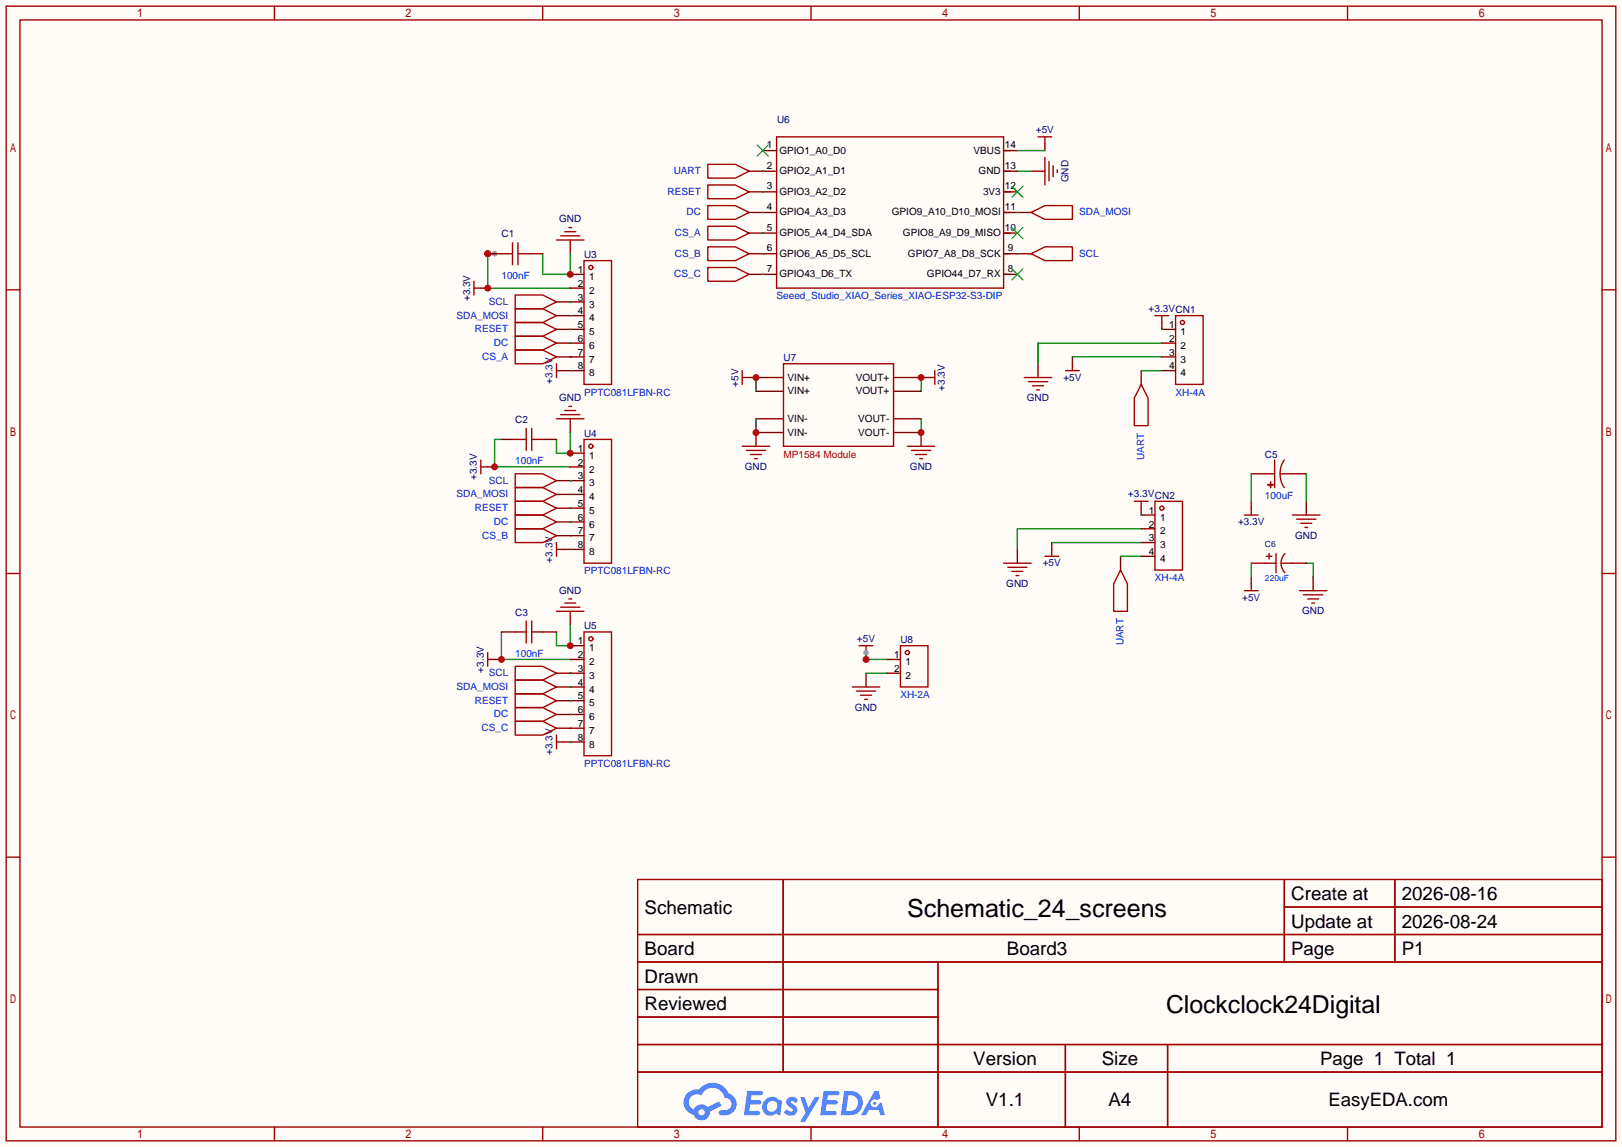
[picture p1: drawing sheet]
<svg xmlns="http://www.w3.org/2000/svg" width="299mm" height="212mm" viewBox="0 0 299 212" stroke-linecap="round" stroke-linejoin="round" font-family="sans-serif">
<path d="M0 0h299.5v211.8h-299.5z" fill="#fffcf7"/>
<g fill="none" stroke="#a10000" stroke-width=".25">
<path d="M1.1 1.1h297.2v209.6h-297.2zM3.7 3.7h292.1v204.5h-292.1zM50.7 1.1v2.6M100.2 1.1v2.6M149.7 1.1v2.6M199.3 1.1v2.6M248.8 1.1v2.6M1.1 53.5h2.6M295.8 53.5h2.5M1.1 105.9h2.6M295.8 105.9h2.5M1.1 158.3h2.6"/>
<path d="M295.8 158.3h2.5M117.7 162.4h178.1v45.8h-178.1zM117.7 172.6h178.1M117.7 177.7h178.1M144.6 162.4v35.6M173.2 177.7v30.5M237.1 162.4v15.3M237.1 167.5h58.7M257.5 162.4v15.3M117.7 182.8h55.5M117.7 192.9h178.1M117.7 187.8h55.5"/>
<path d="M117.7 198h178.1M196.7 192.9v15.3M215.6 192.9v15.3M50.7 208.2v2.5M100.2 208.2v2.5M149.7 208.2v2.5M199.3 208.2v2.5M248.8 208.2v2.5"/>
</g>
<g fill="#5487ff">
<path d="M145.5 202.8a1.3 1.3 0 0 1 1.8 .3l-.4 .6a.54 .54 0 0 0-.9-.2l.1 .2a1.58 1.58 0 0 1 1.1 1.6 1.43 1.43 0 0 1-2.5 .1l.5-.6a.64 .64 0 0 0 .5 .5 .64 .64 0 0 0 .7-.3l-.2-.2a1.6 1.6 0 0 1-1-1.6z"/>
<path d="M147.7 202.7h.9l.7 1.9 1.1-1.9h.9l-2.7 4.5h-.9l1-1.7z"/>
<path d="M138 201.5h1.6a1.31 1.31 0 0 1 1.2 .2 .4 .4 0 0 1-.3 .6h-1.8l-.1 .9h1.6a.4 .4 0 0 1 .4 .4 .4 .4 0 0 1-.4 .4h-1.7l-.2 1.2h.8a1.23 1.23 0 0 1 1.2 .2 .39 .39 0 0 1-.3 .6h-2.7z"/>
<path d="M152.1 201.5h1.6a1.32 1.32 0 0 1 1.3 .2 .39 .39 0 0 1-.4 .6h-1.7l-.2 .9h1.7a.4 .4 0 0 1 .3 .4 .4 .4 0 0 1-.4 .4h-1.7l-.2 1.2h.8a1.23 1.23 0 0 1 1.2 .2 .39 .39 0 0 1-.3 .6h-2.7z"/>
<path d="M161.5 201.5h.7l.4 1.3-.7 .4a.75 .75 0 0 0-1.1 .3 .75 .75 0 0 0 .5 1 .75 .75 0 0 0 .9-.6l.6-.3 .6 2.4h-.9l-.2-1h-1.9l-.5 1h-.9z"/>
<path d="M155.9 201.5l-.7 4.5h1.5a2.27 2.27 0 0 0 2.6-2.3 2.27 2.27 0 0 0-2.7-2.2zM156.6 202.3a1.5 1.5 0 0 1 1.8 1.5 1.5 1.5 0 0 1-1.9 1.4h-.3z"/>
<path d="M141.3 203.1a1.62 1.62 0 0 0-.4 2.1 1.62 1.62 0 0 0 2 .7l.4-.3 .3 .3 .5 .1 .3-2.5-.2-.3h-.4a1.58 1.58 0 0 0-2.5-.1zM141.9 203.6a.99 .99 0 0 1 1.6 .3 .99 .99 0 0 1-.9 1.4 .94 .94 0 0 1-1-.5 .94 .94 0 0 1 .3-1.2z"/>
<path d="M126.9 201.9a2.37 2.37 0 0 0 1.2 4 1.54 1.54 0 0 0 1.7 1 1.54 1.54 0 0 0 1.3-1.6l2.1-1.1-.5-.8-2 1.1a1.57 1.57 0 0 0-2.6 .4 1.5 1.5 0 0 1-.8-2.1 1.5 1.5 0 0 1 2.2-.5 2.23 2.23 0 0 1 2.3-1.4 2.23 2.23 0 0 1 2 1.8 1.16 1.16 0 0 1 1.2 1.1 1.16 1.16 0 0 1-1 1.3h-.7a.47 .47 0 0 0-.6 .3 .47 .47 0 0 0 .4 .6 2.23 2.23 0 0 0 2.3-.7 2.23 2.23 0 0 0 .4-2.3 2.16 2.16 0 0 0-1.3-1.1 3.2 3.2 0 0 0-5.4-.7l-1.2 .1zM129 205.4a.58 .58 0 0 1 1.1 0 .58 .58 0 0 1-1.1 0z"/>
<circle cx="161.5" cy="203.8" r=".28"/>
</g>
<g fill="none" stroke="#870000" stroke-width=".25">
<path d="M138.3 31.6h2.5M190.4 31.6h2.5M192.9 26.5v1.3M88.8 53.2h1.2M105.3 44.3v2.6M214.5 59.6v1.2M104 68.5h1.3M105.3 77.3v2.6M139.6 79.9v2.5M170.1 79.9v2.5M170.1 69.7h1.2M191.6 67.2v2.5"/>
<path d="M198 65.9v1.3M210.7 68.5v2.5M90 86.2h1.3M210.7 93.9v1.2M231 92.6v1.3M241.2 92.6v2.5M104 101.5h1.3M105.3 112.9v2.5M187.8 101.5v2.5M194.2 100.2v1.3M206.9 102.7v2.6M231 106.6v1.2"/>
<path d="M242.4 106.6v2.5M91.3 121.8h1.3M104 137h1.3M159.9 120.5v1.3M159.9 124.3v2.6"/>
</g>
<g fill="none" stroke="#a10000" stroke-width=".25">
<path d="M130.7 30.4h5.1l2.5 1.2-2.5 1.3h-5.1zM191.6 25.3h2.6M192.9 25.3v1.2M192.9 29.1v5.1M193.7 29.8v3.6M194.4 30.6v2M195.2 31.4v.5M87.5 51.9v2.6M87.5 53.2h1.3M102.7 44.3h5.1M103.5 43.6h3.6M104.3 42.8h2"/>
<path d="M105 42h.5M213.2 58.3h2.6M214.5 58.3v1.3M102.7 68.5h1.3M102.7 77.3h5.1M102.7 67.2v2.5M103.5 76.6h3.6M104.3 75.8h2M105 75.1h.5M171.3 69.7h1.3M172.6 68.5v2.5M189.1 69.7h5.1"/>
<path d="M189.9 70.5h3.5M190.6 71.2h2.1M191.4 72h.5M196.7 68.5h2.6M198 67.2v1.3M210.7 71l1.3 2.5v5.1h-2.6v-5.1zM88.8 85v2.5M88.8 86.2h1.2M137 82.4h5.1M137.8 83.2h3.6M138.6 83.9h2M139.3 84.7h.5"/>
<path d="M167.5 82.4h5.1M168.3 83.2h3.5M169 83.9h2.1M169.8 84.7h.5M209.4 92.6h2.6M210.7 92.6v1.3M229.7 95.1h2.6M231 93.9v1.2M238.6 95.1h5.1M239.4 95.9h3.6M240.2 96.6h2M240.9 97.4h.5"/>
<path d="M102.7 112.9h5.1M102.7 100.2v2.5M102.7 101.5h1.3M103.5 112.1h3.6M104.3 111.4h2M105 110.6h.5M158.6 119.3h2.6M159.9 119.3v1.2M185.3 104h5.1M186.1 104.8h3.5M186.8 105.5h2M187.6 106.3h.5"/>
<path d="M192.9 102.7h2.6M194.2 101.5v1.2M206.9 105.3l1.3 2.5v5.1h-2.6v-5.1zM229.7 109.1h2.6M231 107.8v1.3M239.9 109.1h5.1M240.7 109.9h3.5M241.4 110.6h2.1M242.2 111.4h.5M90 120.5v2.6M90 121.8h1.3M102.7 135.8v2.5"/>
<path d="M102.7 137h1.3M157.4 126.9h5M158.1 127.6h3.6M158.9 128.4h2M159.6 129.2h.5"/>
</g>
<path d="M92.6 81.2h-1.3v5h14" fill="none" stroke="#008700" stroke-width=".25"/>
<circle cx="91.3" cy="86.2" r=".63" fill="#c00"/>
<path d="M92.6 116.7v5.1h12.7" fill="none" stroke="#008700" stroke-width=".25"/>
<circle cx="92.6" cy="121.8" r=".63" fill="#c00"/>
<path d="M105.3 65.9h.1M105.3 79.9v3.8h-2.6v-2.5M105.3 98.9h.1M105.3 115.4v3.9h-2.6v-2.6M105.3 134.5h.1M159.9 120.5v1.3h3.8" fill="none" stroke="#008700" stroke-width=".25"/>
<g fill="none" stroke="#870000" stroke-width=".25">
<path d="M138.3 39.2h2.5M138.3 35.4h2.5M187.8 39.2h2.6M102.7 55.8h2.6M102.7 58.3h2.6M138.3 46.9h2.5M138.3 50.7h2.5M138.3 43.1h2.5M187.8 46.9h2.6M102.7 60.8h2.6M102.7 63.4h2.6M102.7 65.9h2.6"/>
<path d="M102.7 88.8h2.6M102.7 91.3h2.6M102.7 93.9h2.6M102.7 96.4h2.6M102.7 98.9h2.6M102.7 124.3h2.6M102.7 126.9h2.6M102.7 129.4h2.6M102.7 132h2.6M102.7 134.5h2.6M163.7 124.3h2.5M163.7 121.8h2.5"/>
</g>
<g fill="none" stroke="#a10000" stroke-width=".25">
<path d="M130.7 34.2h5.1l2.5 1.2-2.5 1.3h-5.1zM130.7 38h5.1l2.5 1.2-2.5 1.3h-5.1zM190.4 39.2l2.5-1.2h5.1v2.5h-5.1zM95.1 54.5h5.1l2.5 1.3-2.5 1.2h-5.1zM95.1 57h5.1l2.5 1.3-2.5 1.3h-5.1zM95.1 59.6h5.1l2.5 1.2-2.5 1.3h-5.1zM130.7 49.4h5.1l2.5 1.3-2.5 1.2h-5.1zM130.7 41.8h5.1l2.5 1.3-2.5 1.2h-5.1zM130.7 45.6h5.1l2.5 1.3-2.5 1.2h-5.1zM190.4 46.9l2.5-1.3h5.1v2.5h-5.1zM95.1 62.1h5.1l2.5 1.3-2.5 1.2h-5.1zM95.1 64.6h5.1l2.5 1.3-2.5 1.3h-5.1z"/>
<path d="M95.1 87.5h5.1l2.5 1.3-2.5 1.2h-5.1zM95.1 90h5.1l2.5 1.3-2.5 1.3h-5.1zM95.1 92.6h5.1l2.5 1.3-2.5 1.2h-5.1zM95.1 95.1h5.1l2.5 1.3-2.5 1.3h-5.1zM95.1 97.7h5.1l2.5 1.2-2.5 1.3h-5.1zM166.2 119.3h5.1v7.6h-5.1zM95.1 123.1h5.1l2.5 1.2-2.5 1.3h-5.1zM95.1 125.6h5.1l2.5 1.3-2.5 1.2h-5.1zM95.1 128.1h5.1l2.5 1.3-2.5 1.3h-5.1zM95.1 130.7h5.1l2.5 1.3-2.5 1.2h-5.1zM95.1 133.2h5.1l2.5 1.3-2.5 1.3h-5.1z"/>
<circle cx="167.5" cy="120.5" r=".38"/>
</g>
<circle cx="159.9" cy="121.8" r=".63" fill="#c00"/>
<circle cx="159.9" cy="120.5" r=".51" fill="#999"/>
<path d="M139.6 77.3v2.6M159.9 124.3h3.8" fill="none" stroke="#008700" stroke-width=".25"/>
<path d="M144.7 67.2h20.3v15.2h-20.3zM234.1 89.5h1zM234.6 89v1zM235.3 85v5M237.1 85a4.6 4.6 0 0 0 0 5" fill="none" stroke="#a10000" stroke-width=".25"/>
<path d="M139.6 69.7h5.1M139.6 72.3h5.1M139.6 77.3h5.1M139.6 79.9h5.1M165 69.7h5.1M165 72.3h5.1M165 77.3h5.1M165 79.9h5.1M231 87.5h4.3M236.3 87.5h4.9" fill="none" stroke="#870000" stroke-width=".25"/>
<circle cx="139.6" cy="79.9" r=".63" fill="#c00"/>
<path d="M170.1 77.3v2.6" fill="none" stroke="#008700" stroke-width=".25"/>
<circle cx="170.1" cy="79.9" r=".63" fill="#c00"/>
<path d="M170.1 69.7v2.6" fill="none" stroke="#008700" stroke-width=".25"/>
<circle cx="170.1" cy="69.7" r=".63" fill="#c00"/>
<path d="M139.6 69.7v2.6" fill="none" stroke="#008700" stroke-width=".25"/>
<path d="M138.3 69.7h1.3" fill="none" stroke="#870000" stroke-width=".25"/>
<circle cx="139.6" cy="69.7" r=".63" fill="#c00"/>
<path d="M137 68.5v2.5M137 69.7h1.3" fill="none" stroke="#a10000" stroke-width=".25"/>
<path d="M91.3 46.9h-1.3v6.3h15.3" fill="none" stroke="#008700" stroke-width=".25"/>
<g fill="#c00">
<circle cx="90" cy="46.9" r=".63"/>
<circle cx="90" cy="53.2" r=".63"/>
</g>
<circle cx="91.3" cy="46.9" r=".51" fill="#999"/>
<path d="M100.2 46.9v3.8h5.1v-3.8" fill="none" stroke="#008700" stroke-width=".25"/>
<g fill="none" stroke="#a10000" stroke-width=".25">
<path d="M107.8 81.2h5.1v22.8h-5.1z"/>
<circle cx="109.1" cy="82.4" r=".38"/>
</g>
<path d="M105.3 83.7h2.5" fill="none" stroke="#870000" stroke-width=".25"/>
<circle cx="105.3" cy="83.7" r=".63" fill="#c00"/>
<path d="M105.3 50.7h2.5M105.3 86.2h2.5M105.3 88.8h2.5M105.3 91.3h2.5M105.3 93.9h2.5M105.3 96.4h2.5M105.3 98.9h2.5M105.3 101.5h2.5" fill="none" stroke="#870000" stroke-width=".25"/>
<g fill="none" stroke="#a10000" stroke-width=".25">
<path d="M107.8 48.1h5.1v22.9h-5.1z"/>
<circle cx="109.1" cy="49.4" r=".38"/>
</g>
<circle cx="105.3" cy="50.7" r=".63" fill="#c00"/>
<path d="M105.3 53.2h2.5M105.3 55.8h2.5M105.3 58.3h2.5M105.3 60.8h2.5M105.3 63.4h2.5M105.3 65.9h2.5M105.3 68.5h2.5M105.3 119.3h2.5" fill="none" stroke="#870000" stroke-width=".25"/>
<g fill="none" stroke="#a10000" stroke-width=".25">
<path d="M107.8 116.7h5.1v22.9h-5.1z"/>
<circle cx="109.1" cy="118" r=".38"/>
</g>
<circle cx="105.3" cy="119.3" r=".63" fill="#c00"/>
<path d="M90 46.9h2.6M105.3 121.8h2.5M105.3 124.3h2.5M105.3 126.9h2.5M105.3 129.4h2.5M105.3 132h2.5M105.3 134.5h2.5M105.3 137h2.5" fill="none" stroke="#870000" stroke-width=".25"/>
<g fill="none" stroke="#008700" stroke-width=".25">
<path d="M105.3 55.8h.1M105.3 58.3h.1M105.3 60.8h.1M105.3 63.4h.1M105.3 88.8h.1M105.3 91.3h.1M105.3 93.9h.1M105.3 96.4h.1M241.2 104h1.2v2.6M105.3 124.3h.1M105.3 126.9h.1M105.3 129.4h.1"/>
<path d="M105.3 132h.1"/>
</g>
<path d="M94.6 44.8v4.1" fill="none" stroke="#a10000" stroke-width=".25"/>
<circle cx="90" cy="46.9" r=".63" fill="#c00"/>
<g fill="none" stroke="#a10000" stroke-width=".25">
<path d="M143.4 25.3h41.9v27.9h-41.9zM185.3 27.8h1.3M185.3 31.6h1.3M185.3 35.4h1.3M185.3 39.2h1.3M92.6 46.9h2M95.6 46.9h2.1M95.6 44.8v4.1M185.3 46.9h1.3M185.3 43.1h1.3M185.3 50.7h1.3M217 58.3h5.1v12.7h-5.1z"/>
<path d="M97.2 79.1v4.1M98.2 79.1v4.1M95.1 81.2h2.1M98.2 81.2h2M213.2 92.6h5.1v12.7h-5.1zM95.1 116.7h2.1M97.2 114.7v4M98.2 114.7v4M98.2 116.7h2M233.6 104h2M233.8 102.7h1M234.3 102.2v1.1"/>
<path d="M235.6 102.2v3.6M236.6 104h2M237.2 102.2a2.54 2.54 0 0 0 0 3.6"/>
<circle cx="218.3" cy="59.6" r=".38"/>
<circle cx="214.5" cy="93.9" r=".38"/>
</g>
<g fill="none" stroke="#870000" stroke-width=".25">
<path d="M140.8 27.8h2.6M140.8 31.6h2.6M140.8 35.4h2.6M140.8 39.2h2.6M185.3 27.8h2.5M185.3 31.6h2.5M185.3 35.4h2.5M185.3 39.2h2.5M97.7 46.9h2.5M140.8 46.9h2.6M140.8 43.1h2.6M140.8 50.7h2.6"/>
<path d="M185.3 46.9h2.5M185.3 43.1h2.5M185.3 50.7h2.5M214.5 60.8h2.5M214.5 63.4h2.5M214.5 65.9h2.5M214.5 68.5h2.5M92.6 81.2h2.5M100.2 81.2h2.5M210.7 95.1h2.5M210.7 97.7h2.5M92.6 116.7h2.5"/>
<path d="M100.2 116.7h2.5M210.7 100.2h2.5M210.7 102.7h2.5M231 104h2.6M238.6 104h2.6"/>
</g>
<path d="M139.8 26.8l2.1 2M141.9 26.8l-2.1 2M186.8 34.4l2 2M188.8 34.4l-2 2M186.8 42l2 2.1M186.8 49.7l2 2M188.8 42l-2 2.1M188.8 49.7l-2 2" fill="none" stroke="#3c3" stroke-width=".25"/>
<g fill="none" stroke="#008700" stroke-width=".25">
<path d="M140.8 35.4h.1M140.8 39.2h.1M140.8 31.6h.1M187.8 39.2h.1M187.8 27.8h5.1M187.8 31.6h2.6M140.8 43.1h.1M140.8 46.9h.1M140.8 50.7h.1M187.8 46.9h.1M105.3 68.5h.1M198 65.9h16.5"/>
<path d="M210.7 68.5h3.8M214.5 60.8h.1M214.5 63.4h-22.9v3.8M210.7 95.1h.1M210.7 97.7h-22.9v3.8M231 87.5v5.1M241.2 87.5v5.1M105.3 101.5h.1M194.2 100.2h16.5M206.9 102.7h3.8M231 104v2.6M105.3 137h.1"/>
</g>
<g font-size="4.6">
<text x="167.5" y="169.4">Schematic_24_screens</text>
<text x="215.3" y="187.1">Clockclock24Digital</text>
</g>
<g font-size="3.5">
<text x="238.4" y="166.2">Create at</text>
<text x="258.8" y="166.2">2026-08-16</text>
<text x="119" y="168.8">Schematic</text>
<text x="238.4" y="171.3">Update at</text>
<text x="258.8" y="171.3">2026-08-24</text>
<text x="119" y="176.4">Board</text>
<text x="185.9" y="176.4">Board3</text>
<text x="258.8" y="176.4">P1</text>
<text x="119" y="181.5">Drawn</text>
<text x="119" y="186.6">Reviewed</text>
<text x="179.7" y="196.7">Version</text>
<text x="203.4" y="196.7">Size</text>
<text x="182" y="204.3">V1.1</text>
<text x="204.7" y="204.3">A4</text>
</g>
<g font-size="3.4">
<text x="238.4" y="176.4">Page</text>
<text x="243.7" y="196.7">Page 1 Total 1</text>
<text x="245.3" y="204.3">EasyEDA.com</text>
</g>
<g font-size="1.8" fill="#000080">
<text x="143.5" y="22.8">U6</text>
<text x="191.2" y="24.6">+5V</text>
<text x="197.3" y="33.7" transform="rotate(-90 197.3 33.7)">GND</text>
<text x="103.2" y="41.1">GND</text>
<text x="92.6" y="43.9">C1</text>
<text x="107.8" y="47.7">U3</text>
<text x="86.8" y="55.7" transform="rotate(-90 86.8 55.7)">+3.3V</text>
<text x="212.1" y="57.6">+3.3VCN1</text>
<text x="102" y="70.9" transform="rotate(-90 102 70.9)">+3.3V</text>
<text x="136.3" y="71.4" transform="rotate(-90 136.3 71.4)">+5V</text>
<text x="144.7" y="66.7">U7</text>
<text x="196.3" y="70.3">+5V</text>
<text x="103.2" y="74.1">GND</text>
<text x="174.4" y="72.2" transform="rotate(-90 174.4 72.2)">+3.3V</text>
<text x="189.6" y="74.1">GND</text>
<text x="95.1" y="78.2">C2</text>
<text x="107.8" y="80.7">U4</text>
<text x="88.1" y="88.7" transform="rotate(-90 88.1 88.7)">+3.3V</text>
<text x="137.5" y="86.8">GND</text>
<text x="168" y="86.8">GND</text>
<text x="233.6" y="84.5">C5</text>
<text x="208.3" y="91.9">+3.3VCN2</text>
<text x="228.6" y="96.9">+3.3V</text>
<text x="239.1" y="99.5">GND</text>
<text x="102" y="103.9" transform="rotate(-90 102 103.9)">+3.3V</text>
<text x="192.5" y="104.6">+5V</text>
<text x="95.1" y="113.7">C3</text>
<text x="103.2" y="109.6">GND</text>
<text x="185.8" y="108.4">GND</text>
<text x="229.3" y="110.9">+5V</text>
<text x="240.4" y="113.5">GND</text>
<text x="107.8" y="116.3">U5</text>
<text x="158.2" y="118.5">+5V</text>
<text x="166.2" y="118.8">U8</text>
<text x="89.3" y="124.2" transform="rotate(-90 89.3 124.2)">+3.3V</text>
<text x="157.8" y="131.2">GND</text>
<text x="102" y="139.5" transform="rotate(-90 102 139.5)">+3.3V</text>
</g>
<g font-size="1.8">
<text x="141.6" y="27.4">1</text>
<text x="143.9" y="28.4">GPIO1_A0_D0</text>
<text x="179.8" y="28.4">VBUS</text>
<text x="185.5" y="27.4">14</text>
<text x="141.6" y="31.2">2</text>
<text x="141.6" y="35">3</text>
<text x="143.9" y="32.2">GPIO2_A1_D1</text>
<text x="143.9" y="36">GPIO3_A2_D2</text>
<text x="180.7" y="32.2">GND</text>
<text x="181.5" y="36">3V3</text>
<text x="185.5" y="31.2">13</text>
<text x="185.5" y="35">12</text>
<text x="141.6" y="38.8">4</text>
<text x="143.9" y="39.8">GPIO4_A3_D3</text>
<text x="164.7" y="39.8">GPIO9_A10_D10_MOSI</text>
<text x="185.5" y="38.8">11</text>
<text x="141.6" y="42.6">5</text>
<text x="141.6" y="46.4">6</text>
<text x="143.9" y="43.6">GPIO5_A4_D4_SDA</text>
<text x="143.9" y="47.4">GPIO6_A5_D5_SCL</text>
<text x="166.7" y="43.6">GPIO8_A9_D9_MISO</text>
<text x="167.6" y="47.4">GPIO7_A8_D8_SCK</text>
<text x="185.5" y="42.6">10</text>
<text x="186" y="46.4">9</text>
<text x="106.7" y="50.4">1</text>
<text x="106.7" y="53">2</text>
<text x="108.8" y="51.7">1</text>
<text x="141.6" y="50.2">7</text>
<text x="143.9" y="51.2">GPIO43_D6_TX</text>
<text x="171.1" y="51.2">GPIO44_D7_RX</text>
<text x="186" y="50.2">8</text>
<text x="106.7" y="55.5">3</text>
<text x="106.7" y="58.1">4</text>
<text x="108.8" y="54.3">2</text>
<text x="108.8" y="56.8">3</text>
<text x="108.8" y="59.3">4</text>
<text x="106.7" y="60.6">5</text>
<text x="106.7" y="63.1">6</text>
<text x="106.7" y="65.7">7</text>
<text x="108.8" y="61.9">5</text>
<text x="108.8" y="64.4">6</text>
<text x="215.9" y="60.6">1</text>
<text x="215.9" y="63.1">2</text>
<text x="215.9" y="65.7">3</text>
<text x="218" y="61.9">1</text>
<text x="218" y="64.4">2</text>
<text x="106.7" y="68.2">8</text>
<text x="108.8" y="67">7</text>
<text x="108.8" y="69.5">8</text>
<text x="145.4" y="70.3">VIN+</text>
<text x="158" y="70.3">VOUT+</text>
<text x="215.9" y="68.2">4</text>
<text x="218" y="67">3</text>
<text x="218" y="69.5">4</text>
<text x="145.4" y="72.8">VIN+</text>
<text x="145.4" y="77.9">VIN-</text>
<text x="158" y="72.8">VOUT+</text>
<text x="158.5" y="77.9">VOUT-</text>
<text x="106.7" y="83.5">1</text>
<text x="145.4" y="80.4">VIN-</text>
<text x="158.5" y="80.4">VOUT-</text>
<text x="106.7" y="86">2</text>
<text x="106.7" y="88.5">3</text>
<text x="108.8" y="84.7">1</text>
<text x="108.8" y="87.3">2</text>
<text x="108.8" y="89.8">3</text>
<text x="106.7" y="91.1">4</text>
<text x="106.7" y="93.6">5</text>
<text x="108.8" y="92.4">4</text>
<text x="108.8" y="94.9">5</text>
<text x="212.1" y="94.9">1</text>
<text x="106.7" y="96.2">6</text>
<text x="106.7" y="98.7">7</text>
<text x="106.7" y="101.2">8</text>
<text x="108.8" y="97.4">6</text>
<text x="108.8" y="100">7</text>
<text x="212.1" y="97.4">2</text>
<text x="212.1" y="100">3</text>
<text x="214.2" y="96.2">1</text>
<text x="214.2" y="98.7">2</text>
<text x="214.2" y="101.2">3</text>
<text x="108.8" y="102.5">8</text>
<text x="212.1" y="102.5">4</text>
<text x="214.2" y="103.8">4</text>
<text x="106.7" y="119">1</text>
<text x="106.7" y="121.6">2</text>
<text x="106.7" y="124.1">3</text>
<text x="108.8" y="120.3">1</text>
<text x="108.8" y="122.8">2</text>
<text x="108.8" y="125.4">3</text>
<text x="165.1" y="121.6">1</text>
<text x="165.1" y="124.1">2</text>
<text x="167.2" y="122.8">1</text>
<text x="167.2" y="125.4">2</text>
<text x="106.7" y="126.6">4</text>
<text x="106.7" y="129.2">5</text>
<text x="106.7" y="131.7">6</text>
<text x="108.8" y="127.9">4</text>
<text x="108.8" y="130.5">5</text>
<text x="106.7" y="134.3">7</text>
<text x="106.7" y="136.8">8</text>
<text x="108.8" y="133">6</text>
<text x="108.8" y="135.5">7</text>
<text x="108.8" y="138.1">8</text>
</g>
<g font-size="1.8" fill="#00f">
<text x="123.3" y="36">RESET</text>
<text x="124.4" y="32.2">UART</text>
<text x="126.7" y="39.8">DC</text>
<text x="199.3" y="39.8">SDA_MOSI</text>
<text x="124.6" y="43.6">CS_A</text>
<text x="124.6" y="47.4">CS_B</text>
<text x="199.3" y="47.4">SCL</text>
<text x="92.6" y="51.5">100nF</text>
<text x="124.5" y="51.2">CS_C</text>
<text x="84.3" y="58.8">SDA_MOSI</text>
<text x="90.3" y="56.3">SCL</text>
<text x="143.4" y="55.3">Seeed_Studio_XIAO_Series_XIAO-ESP32-S3-DIP</text>
<text x="87.7" y="61.4">RESET</text>
<text x="91.2" y="63.9">DC</text>
<text x="89" y="66.5">CS_A</text>
<text x="107.8" y="73.1">PPTC081LFBN-RC</text>
<text x="217" y="73.1">XH-4A</text>
<text x="90.3" y="89.3">SCL</text>
<text x="95.1" y="85.8">100nF</text>
<text x="211.2" y="84.9" transform="rotate(-90 211.2 84.9)">UART</text>
<text x="84.3" y="91.9">SDA_MOSI</text>
<text x="87.7" y="94.4">RESET</text>
<text x="233.6" y="92.1">100uF</text>
<text x="89" y="99.5">CS_B</text>
<text x="91.2" y="96.9">DC</text>
<text x="107.8" y="106.1">PPTC081LFBN-RC</text>
<text x="213.2" y="107.4">XH-4A</text>
<text x="207.4" y="119.2" transform="rotate(-90 207.4 119.2)">UART</text>
<text x="90.3" y="124.9">SCL</text>
<text x="95.1" y="121.3">100nF</text>
<text x="84.3" y="127.4">SDA_MOSI</text>
<text x="87.7" y="130">RESET</text>
<text x="166.2" y="129">XH-2A</text>
<text x="88.9" y="135">CS_C</text>
<text x="91.2" y="132.5">DC</text>
<text x="107.8" y="141.7">PPTC081LFBN-RC</text>
</g>
<text font-size="1.8" fill="#a00000" x="144.7" y="84.5">MP1584 Module</text>
<text font-size="1.6" fill="#000080" x="233.6" y="101">C6</text>
<text font-size="1.6" fill="#00f" x="233.6" y="107.4">220uF</text>
</svg>
